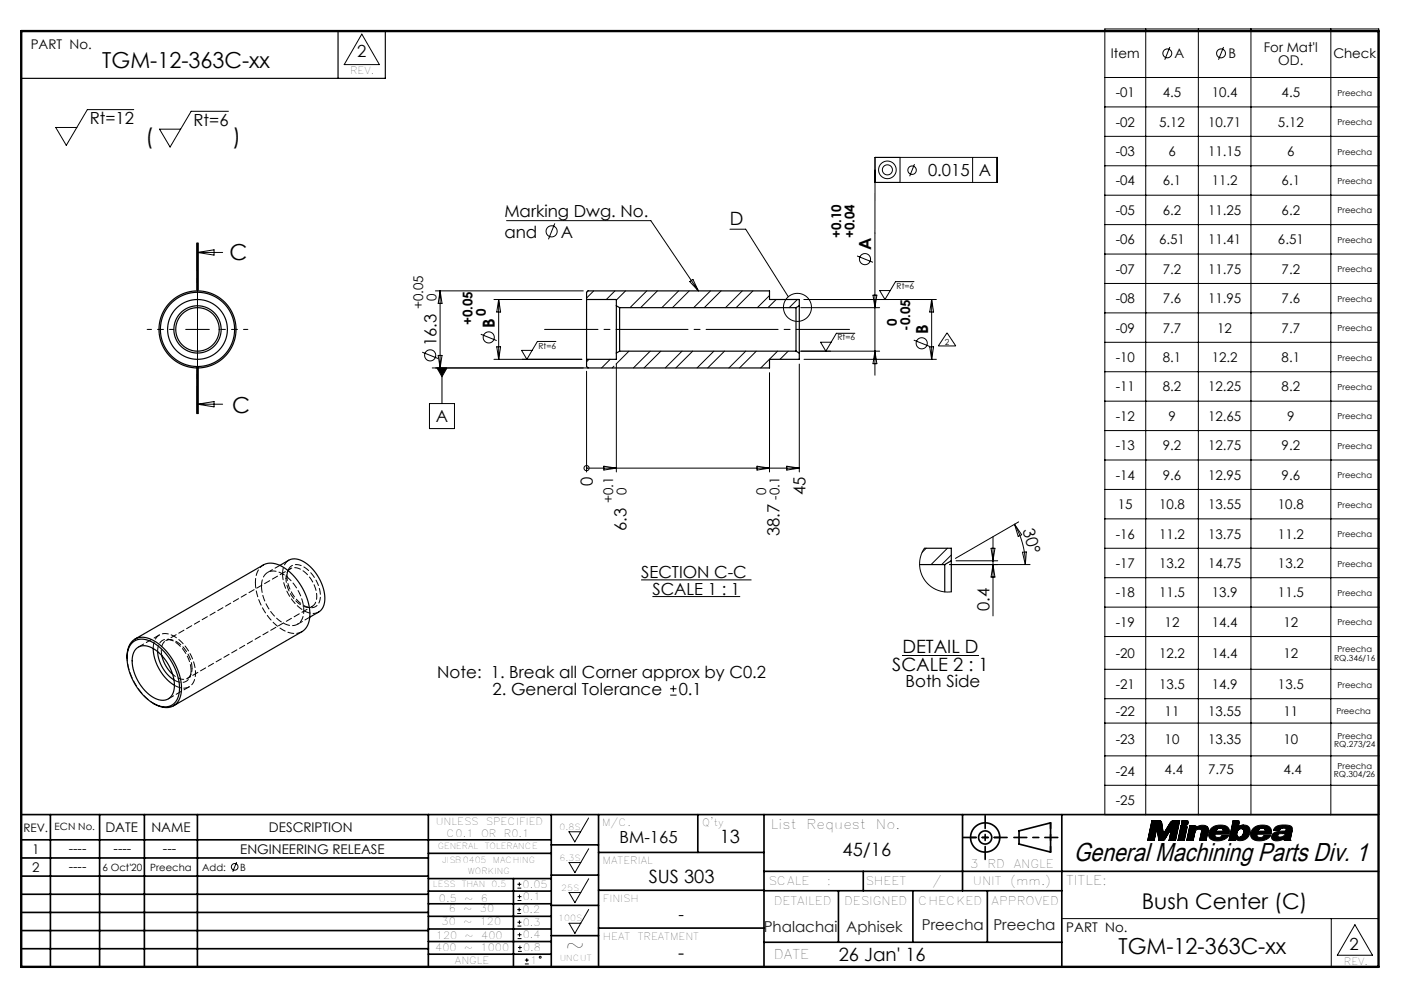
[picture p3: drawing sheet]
<svg xmlns="http://www.w3.org/2000/svg" width="297mm" height="210mm" viewBox="0 0 297 210" stroke-linecap="round" stroke-linejoin="round" font-family="sans-serif">
<g fill="none" stroke="#000" stroke-width=".21">
<path d="M76.5 7.2l3.8 6.5h-7.5zM233.7 6.1h58v166.2h-58zM233.7 16.4h58M242.4 6.1v166.2M247.5 9.9l-1.1 2.7M253.5 6.1v166.2M258.8 9.9l-1 2.7M264.6 6.1v166.2M281.5 6.1v166.2M28.3 23.2h-9.8l-4.5 7.5-2.2-3.7h4.5M48.3 23.5h-7.9l-4.4 7.6-2.3-3.8h4.5M185.1 38.6h25.9v-5.3h-25.9v46.1"/>
<path d="M190.4 33.3v5.3M193.5 34.7l-1.1 2.6M205.7 33.3v5.3M233.7 22.6h58M233.7 28.8h58M233.7 35.1h58M41.6 51.4v10M41.8 51.4v10M41.8 53.4h5.3M41.8 53.4l3.5-.6v1.1zM42 51.4v10M107.2 46.7h30.5l10 14.8"/>
<path d="M117.4 47.2l-1.4 3.4M145.9 59.6l.7-.5 1.1 2.4zM154.4 48.5h3.3l9.1 14.3M181.3 54.1l3.4 1.4M193.3 59.6h-3.9l-2.2 3.7-1.1-1.8h2.2M233.7 41.3h58M233.7 47.5h58M233.7 53.7h58M233.7 59.9h58M39.3 69.7h5M41.6 77.5v10M41.8 67.2v5"/>
<path d="M41.8 77.5v10M42 77.5v10zM89.3 74.5l3.4 1.3M91.4 77.8h33M92.1 61.5h31.3M92.4 77.8h2.2l-1.1 1.9zM92.7 75.2h.8l-.4 2.6zM93.1 61.5v16.3M93.1 61.5l.4 2.7h-.8zM93.5 77.8v7.5M101.7 70.7l3.4 1.3M104.5 76h18.6"/>
<path d="M104.5 63.3h18.6M105.1 73.3h.8l-.4 2.7zM105.5 63.3v12.7M105.5 63.3l.4 2.7h-.8zM117.6 72.2h-3.9l-2.2 3.8-1.2-1.9h2.3M124.1 78.5v21.3M124.6 76l-.5 .5M125.6 61.5l-1.5 1.5M129.1 76l-1.8 1.8M129.9 77.4l-.4 .4M130.1 61.5l-1.8 1.8M130.4 77v22.8"/>
<path d="M130.4 74.6v.1M132.3 61.5l-1.9 2M133.1 74.3l-2.8 2.7M136.8 61.5l-3.5 3.6M137.5 74.3l-3.5 3.5M139.1 61.5l-3.6 3.6M139.8 74.3l-3.6 3.5M143.6 61.5l-3.6 3.6M144.3 74.3l-3.6 3.5M145.8 61.5l-3.5 3.6M146.5 74.3l-3.5 3.5M150.3 61.5l-3.6 3.6"/>
<path d="M151 74.3l-3.5 3.5M152.5 61.5l-3.5 3.6M153.3 74.3l-3.6 3.5M157 61.5l-3.5 3.6M157.7 74.3l-3.5 3.5M159.3 61.5l-3.6 3.6M160 74.3l-3.6 3.5M162.8 62.5l-2.6 2.6M162.8 78.8v21M164.2 63.3l-1.7 1.8M164.5 74.3l-3.6 3.5M166.7 74.3l-1.7 1.7"/>
<path d="M168.7 63.3l-1.8 1.8M169.1 77v22.8M169.4 74.3h16.7M169.4 65.1h16.7M170.1 76h28M180.8 70.5h-3.9l-2.2 3.8-1.1-1.9h2.2M184.7 62.4h.8l-.4 2.7zM185.1 74.3l.4 2.6h-.8zM193.3 71.9l3.4 1.4M196.7 73.3h.8l-.4 2.7zM197.1 63.3l.4 2.7h-.8zM197.1 63.3v12.7"/>
<path d="M198.1 63.3h-28M200.3 70.4l1.9 2.8h-3.7zM233.7 66.2h58M233.7 72.4h58M233.7 78.6h58M41.8 85.5l3.5-.6v1.1zM41.8 85.5h5.3M90.8 85.3h5.3v5.3h-5.3zM124.1 99h.1M124.1 99h45M127.7 98.6l2.7 .4-2.7 .4zM160.1 98.6l2.7 .4-2.7 .4z"/>
<path d="M166.4 98.6l2.7 .4-2.7 .4zM233.7 84.8h58M233.7 91.1h58M233.7 97.3h58M195.6 115.9l-.8 1.5-.3 1.7 .2 1.7 .7 1.6 1.1 1.3 1.4 .9 1.6 .5 1.7 .1M195.9 115.9l-.8 .9M200.4 115.9l-3.4 3.5M200.9 119.4h17M201.2 117.4l-2 2M202.2 118.6h8.9M209.6 115.9h.9l-.4 2.7zM210.1 113.5v16.8"/>
<path d="M210.1 119.4l.4 2.6h-.9zM214.6 110.9a17 17 0 0 1 2.3 8.5M214.6 110.9l1.5 2.2-.7 .3zM215.5 110.4l-13.4 7.7M216.3 116.8l.8-.1-.2 2.7zM233.7 103.5h58M233.7 109.7h58M233.7 115.9h58M135.6 122.6h23.4M138 126.2h18.6M190.9 138.7h16.1M233.7 122.2h58"/>
<path d="M233.7 128.4h58M233.7 134.6h58M141.8 147h1.3M141.8 145.7h1.3M142.4 145v1.3M233.7 141.5h58M233.7 147.8h58M233.7 152.9h58M233.7 159.9h58M124.5 173l-2.9 5-1.2-2.1h2.4M124.5 179.5l-2.9 5.1-1.2-2.2h2.4M233.7 166.1h58"/>
<path d="M245 173.5h-1.3l-.9 4.2h1.3l.6-2.6 .5 2.6h.6M245 173.5l.6 .1 .2 .5M245 173.5l.5 .1 .3 .5M245.8 174.1l.3 2.3 1.4-2.3M246.5 177.4l-.2 .3h-.5M246.5 177.4l-.3 .3h-.4M248.7 173.5h.8l-.8 4.2h-1.4l.5-2.6-1.3 2.3M248.7 173.5l-.8 .2-.4 .4M248.7 173.5a1.14 1.14 0 0 0-1.2 .6M249.9 174.6h1.1l.1 .3-.6 2.8h-1.3zM250.1 173.5l1.2 .1v.7h-1.4zM251.7 174.6h1.2l.1 .4a1.85 1.85 0 0 1 2.5 0v.8l-.4 1.9h-1.3l.3-1.6a.65 .65 0 0 0-.5-.8 .65 .65 0 0 0-.7 .5l-.5 1.9h-1.4z"/>
<path d="M252.9 175.9l-.2 .4M256.2 175.2a2.84 2.84 0 0 1 3.7-.1l.2 .5-.1 .8h-3a.73 .73 0 0 0 .5 .7 .73 .73 0 0 0 .8-.2l.2-.2h1.4a2.74 2.74 0 0 1-4 .5 1.7 1.7 0 0 1 .3-2zM257.3 175.5a.73 .73 0 0 1 .9-.4 .73 .73 0 0 1 .5 .7h-1.5zM260.9 173.5l1.2 .1-.2 1.3a1.45 1.45 0 0 1 1.7-.3 1.45 1.45 0 0 1 .8 1.5 1.97 1.97 0 0 1-3 1.4l-.1 .2h-1.3zM263.1 176.1a.82 .82 0 0 1-.5 .8 .82 .82 0 0 1-.9-.1 .97 .97 0 0 1 .1-1.2 .97 .97 0 0 1 1.2-.1l.1 .6M265.1 175.2a2.84 2.84 0 0 1 3.7-.1l.2 .5-.1 .8h-3a.73 .73 0 0 0 .5 .7 .73 .73 0 0 0 .8-.2l.2-.2h1.4a2.74 2.74 0 0 1-4 .5 1.7 1.7 0 0 1 .3-2zM266.2 175.5a.73 .73 0 0 1 .8-.4 .73 .73 0 0 1 .6 .7h-1.5zM269.7 175a3.5 3.5 0 0 1 3.6-.1l.1 .5-.4 2 .1 .3h-1.4v-.3l-1.6 .4a.95 .95 0 0 1-1.1-.8 .95 .95 0 0 1 .8-1l2.2-.3a.68 .68 0 0 0-.6-.6 .68 .68 0 0 0-.7 .5h-1.3zM270.4 176.4l1.5-.1a1 1 0 0 1-1.6 .5zM271.9 176.3h-.7M50 182.3l-.8 2M109.4 193.2h.8"/>
<path d="M109.4 192.4h.8M109.5 187.8h.8M109.5 187h.8M109.5 195.9h.8M109.5 195h.8M109.5 190.4h.8M109.5 189.6h.8M109.5 198.5h.8M109.5 197.7h.8M109.8 192v.8M109.9 186.6v.8M109.9 194.6v.8"/>
<path d="M109.9 189.2v.8M109.9 197.3v.8M110 200v.8M124.5 185.8l-2.9 5.1-1.2-2.1h2.4M124.5 192.3l-2.9 5.1-1.2-2.1h2.4M224.6 194.3h67M281.6 194.3v10.2M286.6 195.6l3.7 6.4h-7.4zM109.6 201.2h.8M109.6 200.4h.8M111 203.9h.9M111 203h.9"/>
<path d="M111.4 202.6v.9"/>
<circle cx="246.9" cy="11.3" r=".94"/>
<circle cx="258.3" cy="11.3" r=".94"/>
<circle cx="187.7" cy="35.9" r="1.07"/>
<circle cx="187.7" cy="35.9" r="1.87"/>
<circle cx="192.9" cy="36" r=".89"/>
<circle cx="116.7" cy="48.9" r="1.18"/>
<circle cx="183" cy="54.8" r="1.18"/>
<circle cx="91" cy="75.2" r="1.18"/>
<circle cx="103.4" cy="71.4" r="1.18"/>
<circle cx="168.7" cy="65" r="2.97"/>
<circle cx="195" cy="72.6" r="1.18"/>
<circle cx="124.1" cy="99" r=".54"/>
<circle cx="49.6" cy="183.3" r=".71"/>
<circle cx="114.3" cy="202.4" r=".2"/>
</g>
<g fill="none" stroke="#000" stroke-width=".35">
<path d="M4.5 172.3h287.1M4.5 177.6h112.1M10.7 172.3v32.2M21.1 172.3v32.2M30.5 172.3v32.2M41.8 172.3v32.2M90.6 172.3v32.2M116.6 172.3v32.2M116.6 178.7h10M126.6 172.3v32.2M147.6 172.3v8M161.6 172.3v32.2"/>
<path d="M203.6 172.3v16.1M215.6 175.7l6.6-1.7v6.2l-6.6-1.7zM224.6 172.3v32.2M4.5 185.3h86.1M4.5 181.4h86.1M4.5 189.1h86.1M4.5 193h86.1M4.5 196.8h86.1M90.6 199.1h26M90.6 193.8h26M90.6 188.5h26M90.6 191.1h26"/>
<path d="M90.6 180.5h26M90.6 185.8h26M90.6 196.5h26M108.6 185.8v18.5M116.6 185.1h10M116.6 191.5h10M116.6 197.9h10M126.6 196.3h35M126.6 188.3h35M126.6 180.3h35M161.6 184.3h130M161.6 199.3h63"/>
<path d="M161.6 188.4h63M177.4 188.4v10.9M182.6 184.3v4.1M193.1 188.4v10.9M208.9 188.4v10.9M4.5 200.6h86.1M90.6 201.8h26"/>
<circle cx="208.4" cy="177.1" r="3.1"/>
<circle cx="208.4" cy="177.1" r="1.39"/>
</g>
<path d="M4.5 6.6h287.1" fill="none" stroke="#000" stroke-width=".21" stroke-dasharray="6.3 1.3 1.3 1.3" stroke-dashoffset="1.9"/>
<g fill="none" stroke="#000" stroke-width=".25">
<path d="M71.5 6.6v10M81.5 6.6v10h-77M124.1 63.3v12.7M124.1 63.3h6.3v1.4M124.1 63.3v-1.5l.3-.3h38.4v1.8h6.3v1.4M130.4 64.7v10M130.4 64.7l.7 .4M130.4 74.7v1.3h-6.3M131.1 65.1v9.2M131.1 65.1h37.3M131.1 74.3l-.7 .4M131.1 74.3h37.3"/>
<path d="M168.4 65.1v9.2M168.4 74.3l.7 .4M169.1 64.7v10M169.1 74.7v1.3h-6.3v1.8h-38.4l-.3-.3v-1.5M169.1 64.7l-.7 .4M59.2 119.6l1.9-1.1a3.7 3.7 0 0 1 4 .9 9.3 9.3 0 0 1 3.5 8.4 2.57 2.57 0 0 1-1.2 1.6l-1.9 1.1M194.5 119.4h5.4M195.6 115.9h5.6v2.7M199.9 119.4v5.8M201.2 118.6v6.6M201.2 118.6l-1.3 .8M26.9 139.1a3.7 3.7 0 0 1 2.9-4.3 8.1 8.1 0 0 1 6.3 4.2 10.5 10.5 0 0 1 2 8.5 3.2 3.2 0 0 1-4.7 1.7l-1-.5"/>
<path d="M27.8 136.1a3.6 3.6 0 0 1 4.8-.1 11.8 11.8 0 0 1 5.3 10.7 3.1 3.1 0 0 1-4.9 2.3 11.7 11.7 0 0 1-6-11.1l.3-1zM28.6 135.1l27.1-15.6a4.7 4.7 0 0 1 5.2 1.2 12.3 12.3 0 0 1 4.5 10.4 3.5 3.5 0 0 1-1.5 2.5l-27.2 15.7M28.9 137.1a3.2 3.2 0 0 1 4.1 .4 9.4 9.4 0 0 1 3.7 8.6 2.55 2.55 0 0 1-4 1.5 9.5 9.5 0 0 1-4.6-8.9l.3-.9zM32.4 137.2a9.9 9.9 0 0 0 4.5 7.7M33.3 137.8a7.9 7.9 0 0 0 3.5 6M34.2 138.6a7.6 7.6 0 0 0 2.3 4"/>
<circle cx="41.8" cy="69.7" r="8.1"/>
<circle cx="41.8" cy="69.7" r="7.9"/>
<circle cx="41.8" cy="69.7" r="6.3"/>
<circle cx="41.8" cy="69.7" r="5"/>
<circle cx="41.8" cy="69.7" r="4.6"/>
</g>
<path d="M205.3 177.1h6.2M222.2 174v6.2" fill="none" stroke="#000" stroke-width=".35" stroke-dasharray="15.2 1.3 1.3 1.3" stroke-dashoffset="14.1"/>
<path d="M203.8 177.1h9.2M208.4 172.5v9.2M214.5 177.1h9.3" fill="none" stroke="#000" stroke-width=".35" stroke-dasharray="15.2 1.3 1.3 1.3" stroke-dashoffset="12.5"/>
<path d="M4.5 6.6h287.1v197.9h-287.1z" fill="none" stroke="#000" stroke-width=".5"/>
<path d="M243.7 173.5l-.9 4.2h1.3l.6-2.6 .5 2.6 1.1-.1 1.5-2.5-.5 2.6h1.4l.8-4.2h-1.2l-.5 .2-1.7 2.7-.5-2.7-.4-.2zM249.9 174.6l-.7 3.1h1.3l.6-2.8-.1-.3zM250.1 173.5l-.2 .8h1.4v-.7zM251.7 174.6l-.7 3.1h1.4l.5-2 .3-.3h.5l.4 .1 .1 .2-.4 2h1.3l.5-2.2-.3-.7-.4-.2-.7-.1-1.2 .5-.1-.4zM256.2 175.2l-.3 .4a1.45 1.45 0 0 0 0 1.7 1.45 1.45 0 0 0 1.6 .5 2.29 2.29 0 0 0 2.4-1l-1.4-.1-.4 .4h-.6l-.4-.2-.1-.4v-.1h3l.1-.7-.2-.5a2.73 2.73 0 0 0-3.6-.1zM257.4 175.4l.4-.2h.6l.3 .2v.4h-1.5zM260.9 173.5l-.9 4.2h1.3l.1-.2 .5 .2a1.94 1.94 0 0 0 2.1-.7 1.94 1.94 0 0 0 0-2.3l-1-.2-1.1 .4 .2-1.3zM262 175.5l.5-.3a.73 .73 0 0 1 .7 .5 .73 .73 0 0 1-.3 .8 .72 .72 0 0 1-1 .5 .72 .72 0 0 1-.2-1.1zM265.1 175.2l-.3 .4a1.45 1.45 0 0 0 0 1.7 1.45 1.45 0 0 0 1.6 .5 2.29 2.29 0 0 0 2.4-1l-1.4-.1-.4 .4h-.6l-.4-.2-.1-.4v-.1h3l.1-.7-.2-.5a2.74 2.74 0 0 0-3.6-.1zM266.3 175.4l.4-.2h.6l.3 .2v.4h-1.5zM269.8 175l-.4 .6h1.3l.2-.3 .4-.2 .7 .2a.28 .28 0 0 1 0 .4 .28 .28 0 0 1-.4 0l-1.4 .2-.8 .3-.3 .4-.1 .5 .1 .3 .3 .3 1 .1 1.3-.4v.3h1.4l-.1-.3 .4-2-.2-.6-.8-.3h-1.7zM270.4 176.4l1.1-.1a.21 .21 0 0 1 .4 0 .21 .21 0 0 1-.2 .3l-.4 .3-.7 .1-.3-.1z" fill-rule="evenodd" fill="#000"/>
<path d="M41.8 51.4v36.1" fill="none" stroke="#000" stroke-width=".21" stroke-dasharray="6.3 1.3 1.3 1.3" stroke-dashoffset=".4"/>
<path d="M115.2 69.7h64.5" fill="none" stroke="#000" stroke-width=".21" stroke-dasharray="15.2 1.3 1.3 1.3" stroke-dashoffset="3.9"/>
<path d="M36.8 69.7h-5.7M41.8 64.7v-5.7M41.8 74.7v5.6M46.8 69.7h5.6" fill="none" stroke="#000" stroke-width=".21" stroke-dasharray="15.2 1.3 1.3 1.3" stroke-dashoffset="14.3"/>
<path d="M92.4 77.8h2.2l-1.1 1.9z" fill="#000"/>
<path d="M54 123.2a4.1 4.1 0 0 1 1.7-3.7M60.7 121.9a2.17 2.17 0 0 1 1.1-2.3 2.17 2.17 0 0 1 2.5 .3 7.3 7.3 0 0 1 3.3 7.2 2.04 2.04 0 0 1-3.3 1 7.8 7.8 0 0 1-3.6-6.2M32.6 148.9a12.7 12.7 0 0 1-5.7-10" fill="none" stroke="#000" stroke-width=".21" stroke-dasharray="1.3 .6" stroke-dashoffset=".4"/>
<path d="M59.2 119.6l-2.6 1.5M63 132l2.5-1.5M63.9 133.6a4.7 4.7 0 0 1-5.2-1.2 12.9 12.9 0 0 1-4.7-9.2" fill="none" stroke="#000" stroke-width=".21" stroke-dasharray="1.3 .6" stroke-dashoffset=".1"/>
<path d="M32.4 137.2a2.64 2.64 0 0 1 3.1-3.2 9.1 9.1 0 0 1 5.8 7.3 3.4 3.4 0 0 1-1.7 4.1 3.4 3.4 0 0 1-2.7-.5" fill="none" stroke="#000" stroke-width=".21" stroke-dasharray="1.3 .6" stroke-dashoffset="-.2"/>
<path d="M33.7 134.3l-4.4 2.5M36.2 135.3l-.6-.1M60.9 120.6l-.2 .5M64.9 128.4l.6 .1M67.4 129.4a3.8 3.8 0 0 1-4.2-1 10 10 0 0 1-3.4-7M35.6 147.8l4.4-2.6M40.2 143.1l.2-.5M40.4 141.8a7.4 7.4 0 0 0-4.5-6.5 2.1 2.1 0 0 0-2.6 2.5M40.6 141.4a6.6 6.6 0 0 0-4.3-6.1 1.92 1.92 0 0 0-2.2 2.3l.1 1" fill="none" stroke="#000" stroke-width=".21" stroke-dasharray="1.3 .6"/>
<path d="M55.3 123.9a2.64 2.64 0 0 1 3.1-3.1 9.1 9.1 0 0 1 5.8 7.3 3.4 3.4 0 0 1-1.7 4.1 5.3 5.3 0 0 1-5-2.5l-.3-.4a9.7 9.7 0 0 1-1.9-5.4M59.8 121.4a3.2 3.2 0 0 1 1.3-2.9M36.8 143.8a2.17 2.17 0 0 0 2.5 .3 2.17 2.17 0 0 0 1.1-2.3" fill="none" stroke="#000" stroke-width=".21" stroke-dasharray="1.3 .6" stroke-dashoffset="-.1"/>
<path d="M60.5 122.4a1.98 1.98 0 0 1 1-2.1 1.98 1.98 0 0 1 2.3 .2 6.6 6.6 0 0 1 3 6.8 1.92 1.92 0 0 1-3 .7 7.2 7.2 0 0 1-3.3-5.6M36.5 142.6a2.51 2.51 0 0 0 3.5 .6l.4-.7 .2-1.1" fill="none" stroke="#000" stroke-width=".21" stroke-dasharray="1.3 .6" stroke-dashoffset=".5"/>
<path d="M61.5 120.3l-26.4 15.2M39.7 143.5l26.4-15.3" fill="none" stroke="#000" stroke-width=".21" stroke-dasharray="1.3 .6" stroke-dashoffset=".6"/>
<text font-size="5.5" x="227.1" y="182.2">General Machining Parts Div. 1</text>
<text font-size="4.9" x="119.6" y="201.6">~</text>
<g font-size="4.7">
<text x="21.6" y="14.4">TGM-12-363C-xx</text>
<text x="30.7" y="30.5">(</text>
<text x="49.3" y="30.5">)</text>
<text x="48.6" y="55">C</text>
<text x="49.1" y="87.3">C</text>
<text x="236.6" y="201.7">TGM-12-363C-xx</text>
</g>
<text font-size="4.6" x="241.6" y="192.2">Bush Center (C)</text>
<g font-size="3.9">
<text x="154.4" y="47.7">D</text>
<text x="188.7" y="142">SCALE 2 : 1</text>
<text x="190.9" y="138.1">DETAIL D</text>
<text x="152.2" y="178.4">13</text>
<text x="178.2" y="181">45/16</text>
<text x="137.2" y="186.7">SUS 303</text>
<text x="143.5" y="202.9">-</text>
<text x="177.4" y="203.2">26 Jan' 16</text>
</g>
<g font-size="3.5">
<text x="75.6" y="12.1">2</text>
<text x="19" y="26.2">Rt=12</text>
<text x="40.9" y="26.5">Rt=6</text>
<text x="196.3" y="37.3">0.015</text>
<text x="207" y="37.3">A</text>
<text x="106.7" y="45.9">Marking Dwg. No.</text>
<text x="106.7" y="50.3">and</text>
<text x="118.6" y="50.3">A</text>
<text x="184.3" y="52.9" transform="rotate(-90 184.3 52.9)">A</text>
<text x="104.7" y="69.4" transform="rotate(-90 104.7 69.4)">B</text>
<text x="196.3" y="70.7" transform="rotate(-90 196.3 70.7)">B</text>
<text x="92.3" y="73.2" transform="rotate(-90 92.3 73.2)">16.3</text>
<text x="92.2" y="89.3">A</text>
<text x="125.4" y="102.7" transform="rotate(-90 125.4 102.7)">0</text>
<text x="170.4" y="104.7" transform="rotate(-90 170.4 104.7)">45</text>
<text x="132.5" y="112.3" transform="rotate(-90 132.5 112.3)">6.3</text>
<text x="164.9" y="113.4" transform="rotate(-90 164.9 113.4)">38.7</text>
<text x="216.3" y="112.1" transform="rotate(75 216.3 112.1)">30°</text>
<text x="135.6" y="122.3">SECTION C-C</text>
<text x="138" y="125.8">SCALE 1 : 1</text>
<text x="209.3" y="129.3" transform="rotate(-90 209.3 129.3)">0.4</text>
<text x="92.5" y="143.5">Note: 1. Break all Corner approx by C0.2</text>
<text x="104.2" y="147">2. General Tolerance</text>
<text x="143.6" y="147">0.1</text>
<text x="191.6" y="145.4">Both Side</text>
<text x="131" y="178.4">BM-165</text>
<text x="143.5" y="194.6">-</text>
<text x="285.5" y="200.9">2</text>
</g>
<g font-size="3.2" fill="#191924">
<text x="161.6" y="197.1">Phalachai</text>
<text x="179" y="197.1">Aphisek</text>
<text x="195" y="196.6">Preecha</text>
<text x="210.1" y="196.6">Preecha</text>
</g>
<g font-size="2.8">
<text x="6.5" y="10.4">PART No.</text>
<text x="267.3" y="10.9">For Mat'l</text>
<text x="235" y="12.4">Item</text>
<text x="248.5" y="12.4">A</text>
<text x="259.8" y="12.4">B</text>
<text x="270.4" y="13.8">OD.</text>
<text x="282.1" y="12.4">Check</text>
<text x="236" y="20.6">-01</text>
<text x="246" y="20.6">4.5</text>
<text x="256.3" y="20.6">10.4</text>
<text x="271.1" y="20.6">4.5</text>
<text x="236" y="26.8">-02</text>
<text x="245.2" y="26.8">5.12</text>
<text x="255.5" y="26.8">10.71</text>
<text x="270.3" y="26.8">5.12</text>
<text x="236" y="33">-03</text>
<text x="247.2" y="33">6</text>
<text x="255.5" y="33">11.15</text>
<text x="272.3" y="33">6</text>
<text x="236" y="39.2">-04</text>
<text x="246" y="39.2">6.1</text>
<text x="256.3" y="39.2">11.2</text>
<text x="271.1" y="39.2">6.1</text>
<text x="236" y="45.4">-05</text>
<text x="246" y="45.4">6.2</text>
<text x="255.5" y="45.4">11.25</text>
<text x="271.1" y="45.4">6.2</text>
<text x="177.9" y="50.4" transform="rotate(-90 177.9 50.4)">+0.10</text>
<text x="180.8" y="50.4" transform="rotate(-90 180.8 50.4)">+0.04</text>
<text x="236" y="51.7">-06</text>
<text x="245.2" y="51.7">6.51</text>
<text x="255.5" y="51.7">11.41</text>
<text x="270.3" y="51.7">6.51</text>
<text x="236" y="57.9">-07</text>
<text x="246" y="57.9">7.2</text>
<text x="255.5" y="57.9">11.75</text>
<text x="271.1" y="57.9">7.2</text>
<text x="89.5" y="65.4" transform="rotate(-90 89.5 65.4)">+0.05</text>
<text x="92.3" y="63.7" transform="rotate(-90 92.3 63.7)">0</text>
<text x="236" y="64.1">-08</text>
<text x="246" y="64.1">7.6</text>
<text x="255.5" y="64.1">11.95</text>
<text x="271.1" y="64.1">7.6</text>
<text x="100" y="68.8" transform="rotate(-90 100 68.8)">+0.05</text>
<text x="102.7" y="66.9" transform="rotate(-90 102.7 66.9)">0</text>
<text x="189.7" y="68.9" transform="rotate(-90 189.7 68.9)">0</text>
<text x="192.5" y="70" transform="rotate(-90 192.5 70)">-0.05</text>
<text x="236" y="70.3">-09</text>
<text x="246" y="70.3">7.7</text>
<text x="257.5" y="70.3">12</text>
<text x="271.1" y="70.3">7.7</text>
<text x="236" y="76.6">-10</text>
<text x="246" y="76.6">8.1</text>
<text x="256.3" y="76.6">12.2</text>
<text x="271.1" y="76.6">8.1</text>
<text x="236" y="82.8">-11</text>
<text x="246" y="82.8">8.2</text>
<text x="255.5" y="82.8">12.25</text>
<text x="271.1" y="82.8">8.2</text>
<text x="236" y="89">-12</text>
<text x="247.2" y="89">9</text>
<text x="255.5" y="89">12.65</text>
<text x="272.3" y="89">9</text>
<text x="236" y="95.2">-13</text>
<text x="246" y="95.2">9.2</text>
<text x="255.5" y="95.2">12.75</text>
<text x="271.1" y="95.2">9.2</text>
<text x="236" y="101.5">-14</text>
<text x="246" y="101.5">9.6</text>
<text x="255.5" y="101.5">12.95</text>
<text x="271.1" y="101.5">9.6</text>
<text x="129.7" y="106.4" transform="rotate(-90 129.7 106.4)">+0.1</text>
<text x="132.5" y="104.7" transform="rotate(-90 132.5 104.7)">0</text>
<text x="162.1" y="104.7" transform="rotate(-90 162.1 104.7)">0</text>
<text x="164.9" y="105.6" transform="rotate(-90 164.9 105.6)">-0.1</text>
<text x="236.5" y="107.7">15</text>
<text x="245.2" y="107.7">10.8</text>
<text x="255.5" y="107.7">13.55</text>
<text x="270.3" y="107.7">10.8</text>
<text x="236" y="113.9">-16</text>
<text x="245.2" y="113.9">11.2</text>
<text x="255.5" y="113.9">13.75</text>
<text x="270.3" y="113.9">11.2</text>
<text x="236" y="120.1">-17</text>
<text x="245.2" y="120.1">13.2</text>
<text x="255.5" y="120.1">14.75</text>
<text x="270.3" y="120.1">13.2</text>
<text x="236" y="126.3">-18</text>
<text x="245.2" y="126.3">11.5</text>
<text x="256.3" y="126.3">13.9</text>
<text x="270.3" y="126.3">11.5</text>
<text x="236" y="132.6">-19</text>
<text x="246.4" y="132.6">12</text>
<text x="256.3" y="132.6">14.4</text>
<text x="271.5" y="132.6">12</text>
<text x="236" y="139.1">-20</text>
<text x="245.2" y="139.1">12.2</text>
<text x="256.3" y="139.1">14.4</text>
<text x="271.5" y="139.1">12</text>
<text x="236" y="145.7">-21</text>
<text x="245.2" y="145.7">13.5</text>
<text x="256.3" y="145.7">14.9</text>
<text x="270.3" y="145.7">13.5</text>
<text x="236" y="151.4">-22</text>
<text x="246.4" y="151.4">11</text>
<text x="255.5" y="151.4">13.55</text>
<text x="271.5" y="151.4">11</text>
<text x="236" y="157.4">-23</text>
<text x="246.4" y="157.4">10</text>
<text x="255.5" y="157.4">13.35</text>
<text x="271.5" y="157.4">10</text>
<text x="236" y="164">-24</text>
<text x="246.4" y="163.8">4.4</text>
<text x="255.5" y="163.8">7.75</text>
<text x="271.5" y="163.8">4.4</text>
<text x="236" y="170.2">-25</text>
<text x="22.3" y="175.9">DATE</text>
<text x="32" y="175.9">NAME</text>
<text x="56.9" y="175.9">DESCRIPTION</text>
<text x="163.1" y="175.3">List</text>
<text x="170.6" y="175.3">Request</text>
<text x="185.3" y="175.3">No.</text>
<text x="6.8" y="180.6">1</text>
<text x="6.8" y="184.4">2</text>
<text x="14.5" y="180.3">----</text>
<text x="14.5" y="184.1">----</text>
<text x="24" y="180.3">----</text>
<text x="34.5" y="180.3">---</text>
<text x="50.8" y="180.7">ENGINEERING RELEASE</text>
<text x="225.5" y="187.2">TITLE:</text>
<text x="225.6" y="197.2">PART No.</text>
<text x="163.7" y="202.9">DATE</text>
</g>
<g font-size="2.5">
<text x="4.9" y="175.9">REV.</text>
<text x="205.2" y="183.5">3</text>
<text x="208.9" y="183.5">RD</text>
<text x="214.4" y="183.5">ANGLE</text>
<text x="162.5" y="187.2">SCALE</text>
<text x="163.7" y="191.4">DETAILED</text>
<text x="174.9" y="187.2">:</text>
<text x="178.6" y="191.4">DESIGNED</text>
<text x="183.1" y="187.2">SHEET</text>
<text x="194.2" y="191.4">CHECKED</text>
<text x="197.2" y="187.2">/</text>
<text x="205.8" y="187.2">UNIT</text>
<text x="209.8" y="191.4">APPROVED</text>
<text x="213.7" y="187.2">(mm.)</text>
</g>
<g font-size="2.1">
<text x="74.1" y="15.7">REV.</text>
<text x="11.6" y="175.6">ECN No.</text>
<text x="92.2" y="174.4">UNLESS</text>
<text x="94.5" y="177">C0.1</text>
<text x="101.8" y="177">OR</text>
<text x="102.8" y="174.4">SPECIFIED</text>
<text x="106.6" y="177">R0.1</text>
<text x="127.3" y="174.6">M/C.</text>
<text x="148.6" y="174.7">Q'ty</text>
<text x="21.7" y="184.1">6 Oct'20</text>
<text x="31.8" y="184.1">Preecha</text>
<text x="42.8" y="184.1">Add:</text>
<text x="50.8" y="184.1">B</text>
<text x="127.5" y="182.7">MATERIAL</text>
<text x="92.8" y="190.7">0.5</text>
<text x="98.2" y="190.7">~</text>
<text x="101.7" y="190.7">6</text>
<text x="110.6" y="187.7">0.05</text>
<text x="110.6" y="190.4">0.1</text>
<text x="127.6" y="190.8">FINISH</text>
<text x="93.4" y="195.6">30</text>
<text x="94.9" y="193">6</text>
<text x="98" y="195.6">~</text>
<text x="98" y="193">~</text>
<text x="101.5" y="195.6">120</text>
<text x="101.5" y="193">30</text>
<text x="110.5" y="193.1">0.2</text>
<text x="110.6" y="195.8">0.3</text>
<text x="92.1" y="201">400</text>
<text x="92.2" y="198.5">120</text>
<text x="96.2" y="203.8">ANGLE</text>
<text x="98.2" y="201">~</text>
<text x="98.3" y="198.5">~</text>
<text x="101.7" y="201">1000</text>
<text x="101.8" y="198.5">400</text>
<text x="110.6" y="198.4">0.4</text>
<text x="110.7" y="201.1">0.8</text>
<text x="112.1" y="203.8">1</text>
<text x="127.6" y="198.9">HEAT</text>
<text x="134.9" y="198.9">TREATMENT</text>
<text x="284.3" y="204">REV.</text>
</g>
<g font-size="1.8">
<text x="283" y="20.3">Preecha</text>
<text x="283" y="26.5">Preecha</text>
<text x="283" y="32.7">Preecha</text>
<text x="283" y="38.9">Preecha</text>
<text x="283" y="45.2">Preecha</text>
<text x="283" y="51.4">Preecha</text>
<text x="283" y="57.6">Preecha</text>
<text x="189.7" y="61.1">Rt=6</text>
<text x="283" y="63.8">Preecha</text>
<text x="177.2" y="72">Rt=6</text>
<text x="283" y="70">Preecha</text>
<text x="113.9" y="73.7">Rt=6</text>
<text x="199.8" y="72.9">2</text>
<text x="283" y="76.3">Preecha</text>
<text x="283" y="82.5">Preecha</text>
<text x="283" y="88.7">Preecha</text>
<text x="283" y="94.9">Preecha</text>
<text x="283" y="101.2">Preecha</text>
<text x="283" y="107.4">Preecha</text>
<text x="283" y="113.6">Preecha</text>
<text x="283" y="119.8">Preecha</text>
<text x="283" y="126">Preecha</text>
<text x="283" y="132.3">Preecha</text>
<text x="283" y="138">Preecha</text>
<text x="282.2" y="139.7">RQ.346/16</text>
<text x="283" y="145.4">Preecha</text>
<text x="282.7" y="151.1">Preecha</text>
<text x="282.2" y="158">RQ.273/24</text>
<text x="283" y="156.3">Preecha</text>
<text x="282.2" y="164.3">RQ.304/26</text>
<text x="283" y="162.6">Preecha</text>
<text x="92.6" y="179.6">GENERAL</text>
<text x="102.5" y="179.6">TOLERANCE</text>
<text x="118.4" y="175.5">0.8S</text>
<text x="93.5" y="182.6">JISB0405</text>
<text x="99" y="184.9">WORKING</text>
<text x="104.3" y="182.6">MACHING</text>
<text x="118.4" y="182">6.3S</text>
<text x="91.6" y="187.6">LESS</text>
<text x="97.7" y="187.6">THAN</text>
<text x="104" y="187.6">0.5</text>
<text x="118.7" y="188.3">25S</text>
<text x="118.1" y="194.8">100S</text>
<text x="118.4" y="203.3">UNCUT</text>
</g>
</svg>
